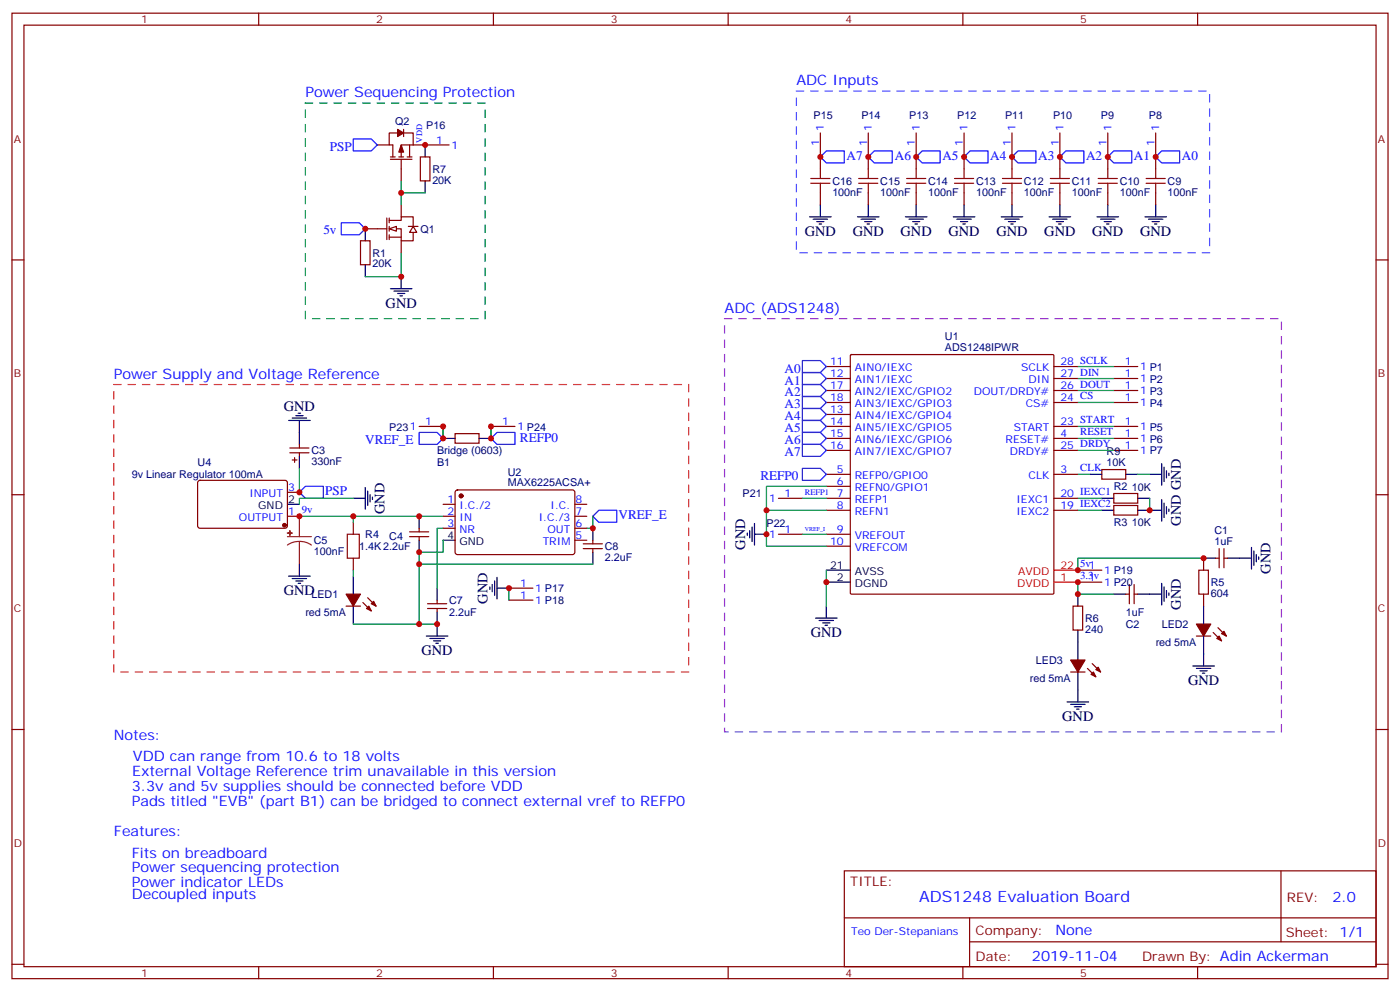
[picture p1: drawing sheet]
<svg xmlns="http://www.w3.org/2000/svg" width="412mm" height="292mm" viewBox="0 0 412 292" stroke-linecap="round" stroke-linejoin="round" font-family="sans-serif">
<path d="M90 30.3h52.9v63.5h-52.9z" fill="none" stroke="#090" stroke-width=".35" stroke-dasharray="2.1 2.1"/>
<path d="M234.6 26.8h121.7v47.6h-121.7v-47.6" fill="none" stroke="#09f" stroke-width=".35" stroke-dasharray="2.1 2.1"/>
<path d="M33.5 113.2h169.3v84.7h-169.3z" fill="none" stroke="#f33" stroke-width=".35" stroke-dasharray="2.1 2.1"/>
<path d="M213.4 93.8h164.1v121.7h-164.1z" fill="none" stroke="#93c" stroke-width=".35" stroke-dasharray="2.1 2.1"/>
<g fill="none" stroke="#870000" stroke-width=".35">
<path d="M3.5 3.9h405.4v284.3h-405.4zM7.1 7.4h398.2v277.3h-398.2zM76.2 3.9v3.5M145.3 3.9v3.5M214.5 3.9v3.5M283.6 3.9v3.5M352.8 3.9v3.5M241.7 39.2v10.5M255.8 39.2v10.5M269.9 39.2v10.5M284 39.2v10.5M298.1 39.2v10.5"/>
<path d="M312.2 39.2v10.5M326.3 39.2v10.5M340.4 39.2v10.5M125.2 42.7h7.1M241.7 56.8v3.5M255.8 56.8v3.5M269.9 56.8v3.5M284 56.8v3.5M298.1 56.8v3.5M312.2 56.8v3.5M326.3 56.8v3.5M340.4 56.8v3.5"/>
<path d="M3.5 76.6h3.6M111.1 67.4h2.8M113.9 64.2v6.4M114.7 64.9h3.5v-1h3.5v2.8M114.7 67.4h3.5v3.5h3.5v-2.5M114.7 69.9h3.5M114.7 64.2v1.4M114.7 66.7v1.4M114.7 69.1v1.5M120.3 66.7h2.8M405.3 76.6h3.6M243.4 108h7.1"/>
<path d="M243.4 111.5h7.1M243.4 115h7.1M243.4 118.5h7.1M250.5 104.6l.3-.2h59.3l.3 .2v70l-.1 .3-59.5 .1-.3-.2zM310.4 108h7.1M310.4 111.5h7.1M310.4 115h7.1M310.4 118.5h7.1M328.1 108h7M328.1 111.5h7M328.1 115h7M328.1 118.5h7"/>
<path d="M85.4 133.4h5.6M85.4 131.9h5.6M86.1 135.5h1.4M86.8 134.8v1.4M88.2 130.9v1M88.2 133.4v1M123.5 125.6h7M134.1 127.7h7v2.8h-7zM144.6 125.6h7.1M243.4 139.7h7.1M243.4 129.1h7.1M243.4 122.1h7.1"/>
<path d="M243.4 125.6h7.1M243.4 132.6h7.1M310.4 139.7h7.1M310.4 129.1h7.1M310.4 125.6h7.1M310.4 132.6h7.1M324.6 138.3h7v2.8h-7zM328.1 129.1h7M328.1 125.6h7M328.1 132.6h7M3.5 145.7h3.6M58.4 141.7l.5-.2h25.3l.5 .7-.1 12.9-.6 .5-25.4-.1-.4-.6v-12.7z"/>
<path d="M84.7 152h3.5M84.7 145h3.5M104.1 153.8v3.5M120.6 158h5.7M120.6 156.6h5.7M123.5 155.6v1M123.5 158v1.1M130.5 148.5h3.6M130.5 152h3.6M130.5 155.6h3.6M134.3 144.5l.5-.2h34.1l.4 .7v17.9l-.7 .4h-34.1l-.4-.7v-17.6zM169.3 148.5h3.6"/>
<path d="M169.3 152h3.6M169.3 155.6h3.6M169.3 159.1h3.6M174.6 159.1v1.1M229.3 146.8h7.1M229.3 157.3h7.1M243.4 143.2h7.1M243.4 146.8h7.1M243.4 150.3h7.1M243.4 157.3h7.1M310.4 146.8h7.1M310.4 150.3h7.1"/>
<path d="M328.1 145.3h7v2.9h-7zM328.1 148.9h7v2.8h-7zM405.3 145.7h3.6M102 178.5h4.2M104.1 164.4v3.5M106.9 177.4l2.5 2.5M108.3 176l2.5 2.5M125.9 179.2h5.7M125.9 177.8h5.7M128.8 176.7v1.1M128.8 179.2v1.1M149.9 173.2h7.1"/>
<path d="M149.9 176.7h7.1M171.8 161.6h5.6M171.8 160.2h5.6M174.6 161.6v1M243.4 160.9h7.1M316.1 178.5h2.8v7.1h-2.8zM317.5 167.9h7.1M317.5 171.4h7.1M331.6 175h1.1M332.7 172.2v5.6M334.1 172.2v5.6M334.1 175h1"/>
<path d="M354.5 164.4v3.5M354.5 175v3.5M358.1 164.4h1M359.1 161.6v5.6M360.5 161.6v5.6M360.5 164.4h1.1M315.4 197.9h4.2M320.3 196.9l2.5 2.4M321.7 195.4l2.5 2.5M352.4 187.3h4.3M357.4 186.3l2.4 2.4M358.8 184.9l2.4 2.4"/>
<path d="M3.5 214.8h3.6M405.3 214.8h3.6M248.7 256.5h156.6v28.2h-156.6zM377.3 256.5v20.9M248.7 270.3h156.5M285.6 277.4h119.6M285.6 270.3v14.1M3.5 284h3.6M76.2 284.7v3.5M145.3 284.7v3.5M214.5 284.7v3.5M283.6 284.7v3.5"/>
<path d="M352.8 284.7v3.5M405.3 284h3.6"/>
</g>
<path d="M310.4 171.4h7.1M310.4 167.9h7.1" fill="none" stroke="#f00" stroke-width=".35"/>
<g fill="none" stroke="#000" stroke-width=".35">
<path d="M88.2 127.4v3.5M88.2 134.4v3.5M130.5 129.1h3.6M141.1 129.1h3.5M321 139.7h3.6M331.6 139.7h3.5M84.7 148.5h3.5M123.5 152v3.6M123.5 159.1v3.5M130.5 159.1h3.6M174.6 155.6v3.5M324.6 146.8h3.5"/>
<path d="M324.6 150.3h3.5M335.1 146.8h3.6M335.1 150.3h3.6M104.1 169.7v5.3M104.1 178.5v5.3M128.8 173.2v3.5M174.6 162.6v3.6M243.4 171.4h7.1M243.4 167.9h7.1M317.5 175v3.5M328.1 175h3.5M335.1 175h3.6"/>
<path d="M354.5 164.4h3.6M354.5 178.5v5.3M361.6 164.4h3.5M128.8 180.3v3.5M317.5 185.6v8.8M317.5 197.9v5.3M354.5 187.3v5.3"/>
</g>
<g fill="#870000" stroke="#870000" stroke-width=".35">
<path d="M102 175h4.2l-2.1 3.5z"/>
<path d="M107.9 179.2l.8-.7 .7 1.4z"/>
<path d="M109.4 177.8l.7-.7 .7 1.4z"/>
<path d="M352.4 183.8h4.3l-2.2 3.5z"/>
<path d="M358.4 188l.7-.7 .7 1.4z"/>
<path d="M359.8 186.6l.7-.7 .7 1.4z"/>
<path d="M315.4 194.4h4.2l-2.1 3.5z"/>
<path d="M321.4 198.6l.7-.7 .7 1.4z"/>
<path d="M322.8 197.2l.7-.7 .7 1.4z"/>
<circle cx="135.8" cy="146" r=".53"/>
<circle cx="83.8" cy="154.7" r=".53"/>
</g>
<g fill="none" stroke="#a10000" stroke-width=".35">
<path d="M238.8 54h5.7M238.8 52.6h5.7M241.7 49.7v2.9M241.7 54v2.8M252.9 54h5.7M252.9 52.6h5.7M255.8 49.7v2.9M255.8 54v2.8M267.1 54h5.6M267.1 52.6h5.6M269.9 49.7v2.9M269.9 54v2.8"/>
<path d="M281.2 54h5.6M281.2 52.6h5.6M284 49.7v2.9M284 54v2.8M295.3 54h5.6M295.3 52.6h5.6M298.1 49.7v2.9M298.1 54v2.8M309.4 54h5.6M309.4 52.6h5.6M312.2 49.7v2.9M312.2 54v2.8"/>
<path d="M323.5 54h5.6M323.5 52.6h5.6M326.3 49.7v2.9M326.3 54v2.8M337.6 54h5.7M337.6 52.6h5.7M340.4 49.7v2.9M340.4 54v2.8M102.3 157.3h3.5v7.1h-3.5zM353.1 167.9h2.9v7.1h-2.9z"/>
</g>
<g fill="#8c2424" stroke="#8c2424" stroke-width=".35">
<path d="M84.7 157h1.4z"/>
<path d="M85.4 156.3v1.4z"/>
</g>
<path d="M84.7 158h7M88.2 159.5l1.8 .2 1.7 .8M88.2 159.5l-1.9 .2-1.6 .8M88.2 152v6M88.2 159.5v6.7" fill="none" stroke="#8c2424" stroke-width=".35"/>
<g fill="#fff" stroke="#870000" stroke-width=".35">
<path d="M114.7 67.4l2.1-.7v1.4z"/>
<path d="M121.7 66.7l1.1 1.7h-2.2z"/>
</g>
<g fill="none" stroke="#870000" stroke-width=".35">
<path d="M117.1 39.2h-2.4v3.5h1v3.5M118.9 39.2h2.8v3.5M118.9 38.1v2.1M111.1 42.7h3.6M115 46.9h6.4M115 46.2h1.4M117.5 46.2h1.4M118.2 46.9v6.4M119.9 46.2h1.5M120.6 42.7v3.5M121.7 42.7h-3.5v3.5M121.7 42.7h3.5"/>
<path d="M123.8 46.2h2.8v7.1h-2.8zM106.2 70.9h2.8v7.1h-2.8zM107.6 67.4h3.5M118.2 60.3v3.6M118.2 70.9v3.5"/>
</g>
<g fill="#870000" stroke="#870000" stroke-width=".35">
<path d="M118.2 42.7l.7 2.1h-1.4z"/>
<path d="M117.1 38.1l1.8 1.1-1.8 1z"/>
</g>
<g fill="none" stroke="#000" stroke-width=".35">
<path d="M125.2 42.7v3.5M125.2 53.3v3.5M107.6 67.4v3.5M107.6 78v3.5M238.5 63.9h6.3M239.5 64.6h4.3M240.6 65.3h2.1M241.3 66h.7M241.7 60.3v3.6M252.6 63.9h6.3M253.6 64.6h4.3M254.7 65.3h2.1"/>
<path d="M255.4 66h.7M255.8 60.3v3.6M266.7 63.9h6.3M267.8 64.6h4.2M268.8 65.3h2.1M269.5 66h.7M269.9 60.3v3.6M280.8 63.9h6.4M281.9 64.6h4.2M282.9 65.3h2.1M283.6 66h.7M284 60.3v3.6"/>
<path d="M294.9 63.9h6.4M296 64.6h4.2M297 65.3h2.2M297.7 66h.7M298.1 60.3v3.6M309 63.9h6.4M310.1 64.6h4.2M311.1 65.3h2.2M311.9 66h.7M312.2 60.3v3.6M323.1 63.9h6.4M324.2 64.6h4.2"/>
<path d="M325.3 65.3h2.1M326 66h.7M326.3 60.3v3.6M337.3 63.9h6.3M338.3 64.6h4.2M339.4 65.3h2.1M340.1 66h.7M340.4 60.3v3.6M115 85h6.4M116.1 85.7h4.2M117.1 86.4h2.1M117.8 87.1h.7"/>
<path d="M118.2 81.5v3.5M85 123.8h6.4M86.1 123.1h4.2M87.1 122.4h2.2M87.8 121.7h.7M88.2 123.8v3.6M338.7 139.7h3.5M342.2 136.5v6.4M342.9 137.6v4.2M343.6 138.6v2.2M344.3 139.3v.8M104.1 146.8h3.5"/>
<path d="M107.6 143.6v6.3M108.3 144.6v4.3M109 145.7v2.1M109.7 146.4v.7M220.1 157v.7M220.8 156.3v2.1M221.5 155.2v4.3M222.2 157.3h3.6M222.2 154.2v6.3M338.7 150.3h3.5M342.2 147.1v6.4M342.9 148.2v4.2"/>
<path d="M343.6 149.2v2.1M344.3 149.9v.7M85 169.7h6.4M86.1 170.4h4.2M87.1 171.1h2.2M87.8 171.8h.7M88.2 166.2v3.5M144.3 172.9v.7M145 172.2v2.1M145.7 171.1v4.2M146.4 173.2h3.5M146.4 170v6.4"/>
<path d="M243.4 178.5v3.5M338.7 175h3.5M342.2 171.8v6.4M342.9 172.9v4.2M343.6 173.9v2.1M344.3 174.6v.7M365.1 164.4h3.6M368.7 161.2v6.4M369.4 162.3v4.2M370.1 163.3v2.2M370.8 164v.7M125.6 187.3h6.3"/>
<path d="M126.6 188h4.3M127.7 188.7h2.1M128.4 189.4h.7M128.8 183.8v3.5M240.2 182h6.4M241.3 182.7h4.2M242.4 183.4h2.1M243.1 184.2h.7M351.4 196.1h6.3M352.4 196.9h4.3M353.5 197.6h2.1M354.2 198.3h.7"/>
<path d="M354.5 192.6v3.5M314.3 206.7h6.4M315.4 207.4h4.2M316.4 208.1h2.2M317.1 208.8h.8M317.5 203.2v3.5"/>
</g>
<g fill="none" stroke="#00f" stroke-width=".35">
<path d="M104.1 40.9h5.3l1.7 1.8-1.7 1.8h-5.3zM241.7 46.2l1.7-1.7h5.3v3.5h-5.3zM255.8 46.2l1.7-1.7h5.3v3.5h-5.3zM271.6 44.5h5.3v3.5h-5.3l-1.7-1.8zM284 46.2l1.8-1.7h5.2v3.5h-5.2zM298.1 46.2l1.8-1.7h5.3v3.5h-5.3zM312.2 46.2l1.8-1.7h5.3v3.5h-5.3zM326.3 46.2l1.8-1.7h5.3v3.5h-5.3zM342.2 44.5h5.3v3.5h-5.3l-1.8-1.8zM100.5 65.6h5.3l1.8 1.8-1.8 1.7h-5.3zM236.4 106.2h5.3l1.7 1.8-1.7 1.7h-5.3zM236.4 109.7h5.3l1.7 1.8-1.7 1.7h-5.3z"/>
<path d="M236.4 113.2h5.3l1.7 1.8-1.7 1.8h-5.3zM236.4 116.8h5.3l1.7 1.7-1.7 1.8h-5.3zM123.5 127.4h5.3l1.7 1.7-1.7 1.8h-5.3zM144.6 129.1l1.8-1.7h5.3v3.5h-5.3zM236.4 120.3h5.3l1.7 1.8-1.7 1.7h-5.3zM236.4 123.8h5.3l1.7 1.8-1.7 1.8h-5.3zM236.4 127.4h5.3l1.7 1.7-1.7 1.8h-5.3zM236.4 130.9h5.3l1.7 1.7-1.7 1.8h-5.3zM236.4 137.9h5.3l1.7 1.8-1.7 1.8h-5.3zM88.2 145l1.8-1.8h5.2v3.6h-5.2zM174.6 152l1.8-1.7h5.3v3.5h-5.3z"/>
</g>
<g fill="none" stroke="#008700" stroke-width=".35">
<path d="M118.2 53.3v7M118.2 56.8h7M118.2 74.4v7.1h-10.6M317.5 108h10.6M317.5 111.5h10.6M317.5 115h10.6M317.5 118.5h10.6M88.2 137.9v7.1M130.5 125.6v3.5M144.6 125.6v3.5M317.5 132.6h10.6M317.5 129.1h10.6"/>
<path d="M317.5 125.6h10.6M317.5 139.7h3.5M335.1 139.7h3.6M88.2 152h42.3M104.1 146.8h-15.9v1.7M104.1 152v1.8M130.5 155.6h-1.7v17.6M130.5 159.1v3.5h-7v3.6h51.1M174.6 152v3.6h-1.7M225.8 150.3h17.6M236.4 146.8h7M236.4 157.3h7"/>
<path d="M243.4 143.2h-17.6v17.7h17.6M317.5 150.3h7.1M317.5 146.8h7.1M338.7 146.8v3.5M104.1 167.9v1.8M123.5 166.2v17.6M149.9 173.2v3.5M243.4 167.9v10.6M317.5 171.4v3.6h10.6M354.5 164.4h-37v3.5M104.1 183.8h24.7"/>
</g>
<g fill="#c00">
<circle cx="144.6" cy="129.1" r=".88"/>
<circle cx="130.5" cy="129.1" r=".88"/>
<circle cx="123.5" cy="166.2" r=".88"/>
<circle cx="123.5" cy="183.8" r=".88"/>
<circle cx="128.8" cy="183.8" r=".88"/>
<circle cx="123.5" cy="152" r=".88"/>
<circle cx="123.5" cy="162.6" r=".88"/>
<circle cx="317.5" cy="167.9" r=".88"/>
<circle cx="255.8" cy="46.2" r=".88"/>
<circle cx="284" cy="46.2" r=".88"/>
<circle cx="312.2" cy="46.2" r=".88"/>
<circle cx="340.4" cy="46.2" r=".88"/>
<circle cx="338.7" cy="150.3" r=".88"/>
<circle cx="354.5" cy="164.4" r=".88"/>
<circle cx="317.5" cy="175" r=".88"/>
<circle cx="243.4" cy="171.4" r=".88"/>
<circle cx="326.3" cy="46.2" r=".88"/>
<circle cx="298.1" cy="46.2" r=".88"/>
<circle cx="269.9" cy="46.2" r=".88"/>
<circle cx="241.7" cy="46.2" r=".88"/>
<circle cx="317.5" cy="171.4" r=".88"/>
<circle cx="104.1" cy="152" r=".88"/>
<circle cx="88.2" cy="152" r=".88"/>
<circle cx="149.9" cy="173.2" r=".88"/>
<circle cx="225.8" cy="157.3" r=".88"/>
<circle cx="225.8" cy="150.3" r=".88"/>
<circle cx="130.5" cy="125.6" r=".88"/>
<circle cx="144.6" cy="125.6" r=".88"/>
<circle cx="174.6" cy="155.6" r=".88"/>
<circle cx="88.2" cy="145" r=".88"/>
<circle cx="118.2" cy="81.5" r=".88"/>
<circle cx="107.6" cy="67.4" r=".88"/>
<circle cx="118.2" cy="56.8" r=".88"/>
<circle cx="125.2" cy="42.7" r=".88"/>
</g>
<text font-size="4.6" fill="#00f" x="270.8" y="265.5">ADS1248 Evaluation Board</text>
<g font-size="4.2" fill="#00f">
<text x="90" y="28.6">Power Sequencing Protection</text>
<text x="234.6" y="25">ADC Inputs</text>
<text x="213.4" y="92.1">ADC (ADS1248)</text>
<text x="33.5" y="111.5">Power Supply and Voltage Reference</text>
<text x="33.5" y="218.1">Notes:</text>
<text x="39.2" y="224.1">VDD can range from 10.6 to 18 volts</text>
<text x="38.8" y="232.9">3.3v and 5v supplies should be connected before VDD</text>
<text x="38.9" y="228.6">External Voltage Reference trim unavailable in this version</text>
<text x="38.8" y="237.5">Pads titled &quot;EVB&quot; (part B1) can be bridged to connect external vref to REFP0</text>
<text x="33.5" y="246.3">Features:</text>
<text x="38.8" y="256.9">Power sequencing protection</text>
<text x="38.8" y="252.6">Fits on breadboard</text>
<text x="38.8" y="261.1">Power indicator LEDs</text>
<text x="38.8" y="264.7">Decoupled inputs</text>
<text x="392.5" y="265.7">2.0</text>
<text x="310.9" y="275.3">None</text>
<text x="304" y="283.1">2019-11-04</text>
</g>
<g font-size="4.2">
<text x="237.1" y="69.5">GND</text>
<text x="251.2" y="69.5">GND</text>
<text x="265.3" y="69.5">GND</text>
<text x="279.4" y="69.5">GND</text>
<text x="293.5" y="69.5">GND</text>
<text x="307.6" y="69.5">GND</text>
<text x="321.7" y="69.5">GND</text>
<text x="335.8" y="69.5">GND</text>
<text x="113.6" y="90.7">GND</text>
<text x="83.6" y="121">GND</text>
<text x="113.2" y="151.3" transform="rotate(-90 113.2 151.3)">GND</text>
<text x="347.8" y="154.9" transform="rotate(-90 347.8 154.9)">GND GND</text>
<text x="219.5" y="161.9" transform="rotate(-90 219.5 161.9)">GND</text>
<text x="374.3" y="169" transform="rotate(-90 374.3 169)">GND</text>
<text x="83.6" y="175.3">GND</text>
<text x="143.6" y="177.8" transform="rotate(-90 143.6 177.8)">GND</text>
<text x="347.8" y="179.6" transform="rotate(-90 347.8 179.6)">GND</text>
<text x="238.8" y="187.7">GND</text>
<text x="124.2" y="193">GND</text>
<text x="350" y="201.8">GND</text>
<text x="312.9" y="212.4">GND</text>
</g>
<g font-size="3.9" fill="#00f">
<text x="97.1" y="44.5">PSP</text>
<text x="249.4" y="47.1">A7</text>
<text x="263.6" y="47.1">A6</text>
<text x="277.6" y="47.1">A5</text>
<text x="291.7" y="47.1">A4</text>
<text x="305.8" y="47.1">A3</text>
<text x="319.9" y="47.1">A2</text>
<text x="334" y="47.1">A1</text>
<text x="348.1" y="47.1">A0</text>
<text x="95.2" y="69">5v</text>
<text x="231.1" y="109.7">A0</text>
<text x="231.1" y="113.2">A1</text>
<text x="231.1" y="116.8">A2</text>
<text x="231.1" y="120.3">A3</text>
<text x="231.1" y="123.8">A4</text>
<text x="107.6" y="130.7">VREF_E</text>
<text x="153.2" y="130">REFP0</text>
<text x="231.1" y="127.4">A5</text>
<text x="231.1" y="130.9">A6</text>
<text x="231.1" y="134.4">A7</text>
<text x="224" y="141.3">REFP0</text>
<text x="95.8" y="145.7">PSP</text>
<text x="182.2" y="152.8">VREF_E</text>
</g>
<g font-size="3.9" fill="#800">
<text x="250.5" y="261.1">TITLE:</text>
<text x="379.1" y="265.7">REV:</text>
<text x="287.4" y="275.3">Company:</text>
<text x="378.7" y="275.9">Sheet: 1/1</text>
<text x="287.4" y="282.9">Date:</text>
<text x="336.4" y="283">Drawn By: Adin Ackerman</text>
</g>
<g font-size="3.2" fill="#800">
<text x="41.6" y="6.9">1</text>
<text x="110.8" y="6.9">2</text>
<text x="179.9" y="6.9">3</text>
<text x="249.1" y="6.9">4</text>
<text x="318.2" y="6.9">5</text>
<text x="4.1" y="42">A</text>
<text x="405.9" y="42">A</text>
<text x="4.1" y="111.1">B</text>
<text x="405.9" y="111.1">B</text>
<text x="4.1" y="180.3">C</text>
<text x="405.9" y="180.3">C</text>
<text x="4.1" y="249.4">D</text>
<text x="405.9" y="249.4">D</text>
<text x="41.6" y="287.7">1</text>
<text x="110.8" y="287.7">2</text>
<text x="179.9" y="287.7">3</text>
<text x="249.1" y="287.7">4</text>
<text x="318.2" y="287.7">5</text>
</g>
<g font-size="3.2" fill="#000080">
<text x="239.6" y="35">P15</text>
<text x="253.7" y="35">P14</text>
<text x="267.9" y="35">P13</text>
<text x="282" y="35">P12</text>
<text x="296.1" y="35">P11</text>
<text x="310.2" y="35">P10</text>
<text x="324.3" y="35">P9</text>
<text x="338.4" y="35">P8</text>
<text x="116.4" y="36.9">Q2</text>
<text x="125.6" y="38">P16</text>
<text x="127.4" y="50.9">R7</text>
<text x="127.4" y="54">20K</text>
<text x="245.2" y="57.6">100nF</text>
<text x="245.2" y="54.4">C16</text>
<text x="259.3" y="57.6">100nF</text>
<text x="259.3" y="54.4">C15</text>
<text x="273.4" y="57.6">100nF</text>
<text x="273.4" y="54.4">C14</text>
<text x="287.5" y="57.6">100nF</text>
<text x="287.5" y="54.4">C13</text>
<text x="301.6" y="57.6">100nF</text>
<text x="301.6" y="54.4">C12</text>
<text x="315.7" y="57.6">100nF</text>
<text x="315.7" y="54.4">C11</text>
<text x="329.8" y="57.6">100nF</text>
<text x="329.8" y="54.4">C10</text>
<text x="344" y="57.6">100nF</text>
<text x="344" y="54.4">C9</text>
<text x="123.8" y="68.5">Q1</text>
<text x="109.7" y="75.6">R1</text>
<text x="109.7" y="78.7">20K</text>
<text x="278.4" y="100.2">U1</text>
<text x="278.4" y="103.4">ADS1248IPWR</text>
<text x="114.7" y="126.8">P231</text>
<text x="58.2" y="137.4">U4</text>
<text x="91.7" y="137">330nF</text>
<text x="91.7" y="133.8">C3</text>
<text x="128.8" y="133.9">Bridge (0603)</text>
<text x="128.8" y="137.4">B1</text>
<text x="326" y="137.2">10K</text>
<text x="326" y="134.1">R9</text>
<text x="38.8" y="140.9">9v Linear Regulator 100mA</text>
<text x="149.6" y="143.2">MAX6225ACSA+</text>
<text x="149.6" y="140.3">U2</text>
<text x="218.7" y="146.2">P21</text>
<text x="328.1" y="144.4">R2</text>
<text x="333.4" y="144.5">10K</text>
<text x="225.8" y="155.1">P22</text>
<text x="328.1" y="155">R3</text>
<text x="333.4" y="155">10K</text>
<text x="92.4" y="160.2">C5</text>
<text x="107.6" y="158.5">R4</text>
<text x="114.7" y="158.9">C4</text>
<text x="357.7" y="160.5">1uF</text>
<text x="357.7" y="157.3">C1</text>
<text x="92.4" y="163.4">100nF</text>
<text x="105.8" y="162.1">1.4K2.2uF</text>
<text x="178.2" y="165.2">2.2uF</text>
<text x="178.2" y="162">C8</text>
<text x="356.7" y="172.6">R5</text>
<text x="91.7" y="176.2">LED1</text>
<text x="132.3" y="178">C7</text>
<text x="356.7" y="175.8">604</text>
<text x="90" y="181.5">red 5mA</text>
<text x="132.3" y="181.5">2.2uF</text>
<text x="319.6" y="183.2">R6</text>
<text x="331.6" y="181.5">1uF</text>
<text x="331.6" y="185">C2</text>
<text x="342.2" y="185">LED2</text>
<text x="319.6" y="186.4">240</text>
<text x="340.4" y="190.3">red 5mA</text>
<text x="305.2" y="195.6">LED3</text>
<text x="303.4" y="200.9">red 5mA</text>
</g>
<g font-size="3.2" fill="#00f">
<text x="242.7" y="38.5" transform="rotate(-90 242.7 38.5)">1</text>
<text x="256.8" y="38.5" transform="rotate(-90 256.8 38.5)">1</text>
<text x="270.9" y="38.5" transform="rotate(-90 270.9 38.5)">1</text>
<text x="285" y="38.5" transform="rotate(-90 285 38.5)">1</text>
<text x="299.2" y="38.5" transform="rotate(-90 299.2 38.5)">1</text>
<text x="313.3" y="38.5" transform="rotate(-90 313.3 38.5)">1</text>
<text x="327.4" y="38.5" transform="rotate(-90 327.4 38.5)">1</text>
<text x="341.5" y="38.5" transform="rotate(-90 341.5 38.5)">1</text>
<text x="128.5" y="42.3">1</text>
<text x="133" y="43.7">1</text>
<text x="241.3" y="42.9" transform="rotate(-90 241.3 42.9)">1</text>
<text x="255.4" y="42.9" transform="rotate(-90 255.4 42.9)">1</text>
<text x="269.5" y="42.9" transform="rotate(-90 269.5 42.9)">1</text>
<text x="283.6" y="42.9" transform="rotate(-90 283.6 42.9)">1</text>
<text x="297.7" y="42.9" transform="rotate(-90 297.7 42.9)">1</text>
<text x="311.9" y="42.9" transform="rotate(-90 311.9 42.9)">1</text>
<text x="326" y="42.9" transform="rotate(-90 326 42.9)">1</text>
<text x="340.1" y="42.9" transform="rotate(-90 340.1 42.9)">1</text>
<text x="244.5" y="107.6">11</text>
<text x="312.4" y="107.6">28 SCLK</text>
<text x="331.4" y="107.6">1</text>
<text x="244.5" y="111.1">12</text>
<text x="251.8" y="109.4">AIN0/IEXC</text>
<text x="251.8" y="112.9">AIN1/IEXC</text>
<text x="300.8" y="109.4">SCLK</text>
<text x="303" y="112.9">DIN</text>
<text x="312.4" y="111.1">27 DIN</text>
<text x="331.4" y="111.1">1</text>
<text x="335.8" y="109">1 P1</text>
<text x="335.8" y="112.5">1 P2</text>
<text x="244.5" y="114.7">17</text>
<text x="244.5" y="118.2">18</text>
<text x="251.8" y="116.4">AIN2/IEXC/GPIO2</text>
<text x="251.8" y="119.9">AIN3/IEXC/GPIO3</text>
<text x="286.8" y="116.4">DOUT/DRDY#</text>
<text x="302.2" y="119.9">CS#</text>
<text x="312.4" y="118.2">24 CS</text>
<text x="312.4" y="114.7">26 DOUT</text>
<text x="331.4" y="114.7">1</text>
<text x="331.4" y="118.2">1</text>
<text x="335.8" y="116.1">1 P3</text>
<text x="335.8" y="119.6">1 P4</text>
<text x="125.2" y="125.2">1</text>
<text x="147.9" y="125.2">1</text>
<text x="244.5" y="121.7">13</text>
<text x="244.5" y="125.2">14</text>
<text x="251.8" y="123.5">AIN4/IEXC/GPIO4</text>
<text x="312.4" y="125.2">23 START</text>
<text x="331.4" y="125.2">1</text>
<text x="152.4" y="126.6">1 P24</text>
<text x="244.5" y="128.8">15</text>
<text x="251.8" y="127">AIN5/IEXC/GPIO5</text>
<text x="251.8" y="130.5">AIN6/IEXC/GPIO6</text>
<text x="296.2" y="130.5">RESET#</text>
<text x="298.7" y="127">START</text>
<text x="312.4" y="128.8">4</text>
<text x="318.2" y="128.2">RESET</text>
<text x="331.4" y="128.8">1</text>
<text x="335.8" y="126.6">1 P5</text>
<text x="335.8" y="130.2">1 P6</text>
<text x="244.5" y="132.3">16</text>
<text x="251.8" y="134.1">AIN7/IEXC/GPIO7</text>
<text x="297.5" y="134.1">DRDY#</text>
<text x="312.4" y="132.3">25 DRDY</text>
<text x="331.4" y="132.3">1</text>
<text x="335.8" y="133.7">1 P7</text>
<text x="246.5" y="139.3">5</text>
<text x="246.5" y="142.9">6</text>
<text x="251.8" y="141.1">REFP0/GPIO0</text>
<text x="303" y="141.1">CLK</text>
<text x="312.4" y="139.3">3</text>
<text x="318.2" y="138.8">CLK</text>
<text x="73.5" y="146.4">INPUT</text>
<text x="84.8" y="144.6">3</text>
<text x="131.9" y="148.2">1</text>
<text x="135.4" y="149.9">I.C./2</text>
<text x="162.2" y="149.9">I.C.</text>
<text x="169.5" y="148.2">8</text>
<text x="226.6" y="147.8">1</text>
<text x="231.1" y="146.4">1</text>
<text x="246.5" y="146.4">7</text>
<text x="246.5" y="149.9">8</text>
<text x="251.8" y="144.6">REFN0/GPIO1</text>
<text x="251.8" y="148.2">REFP1</text>
<text x="299.4" y="148.2">IEXC1</text>
<text x="312.4" y="149.9">19 IEXC2</text>
<text x="312.4" y="146.4">20 IEXC1</text>
<text x="70.4" y="153.5">OUTPUT</text>
<text x="84.8" y="151.7">1</text>
<text x="88.9" y="151.2">9v</text>
<text x="131.9" y="151.7">2</text>
<text x="131.9" y="155.2">3</text>
<text x="135.4" y="153.5">IN</text>
<text x="158.7" y="153.5">I.C./3</text>
<text x="169.5" y="155.2">6</text>
<text x="169.5" y="151.7">7</text>
<text x="251.8" y="151.7">REFN1</text>
<text x="299.4" y="151.7">IEXC2</text>
<text x="135.4" y="157">NR</text>
<text x="159.9" y="160.5">TRIM</text>
<text x="161.3" y="157">OUT</text>
<text x="169.5" y="158.8">5</text>
<text x="226.6" y="158.4">1</text>
<text x="231.1" y="157">1</text>
<text x="244.5" y="160.5">10</text>
<text x="246.5" y="157">9</text>
<text x="251.8" y="158.8">VREFOUT</text>
<text x="251.8" y="162.3">VREFCOM</text>
<text x="318.2" y="167">5v1</text>
<text x="153.2" y="172.9">1</text>
<text x="318.2" y="170.6">3.3v</text>
<text x="320.8" y="171.1">1</text>
<text x="325.3" y="169">1 P19</text>
<text x="325.3" y="172.5">1 P20</text>
<text x="153.2" y="176.4">1</text>
<text x="157.7" y="174.3">1 P17</text>
<text x="157.7" y="177.8">1 P18</text>
<text x="250.7" y="275.3">Teo Der-Stepanians</text>
</g>
<g font-size="3.2">
<text x="76.1" y="149.9">GND</text>
<text x="84.8" y="148.2">2</text>
<text x="131.9" y="158.8">4</text>
<text x="135.4" y="160.5">GND</text>
<text x="244.5" y="167.6">21</text>
<text x="246.5" y="171.1">2</text>
<text x="251.8" y="172.9">DGND</text>
<text x="251.8" y="169.3">AVSS</text>
</g>
<g font-size="3.2" fill="#f00">
<text x="312.4" y="167.6">22</text>
<text x="299.6" y="172.9">DVDD</text>
<text x="299.9" y="169.3">AVDD</text>
<text x="312.4" y="171.1">1</text>
</g>
<g font-size="2.5" fill="#00f">
<text x="124.4" y="42" transform="rotate(-90 124.4 42)">VDD</text>
<text x="237.1" y="145.9">REFP1</text>
</g>
<text font-size="1.8" fill="#00f" x="237.1" y="156.5">VREF_I</text>
</svg>
